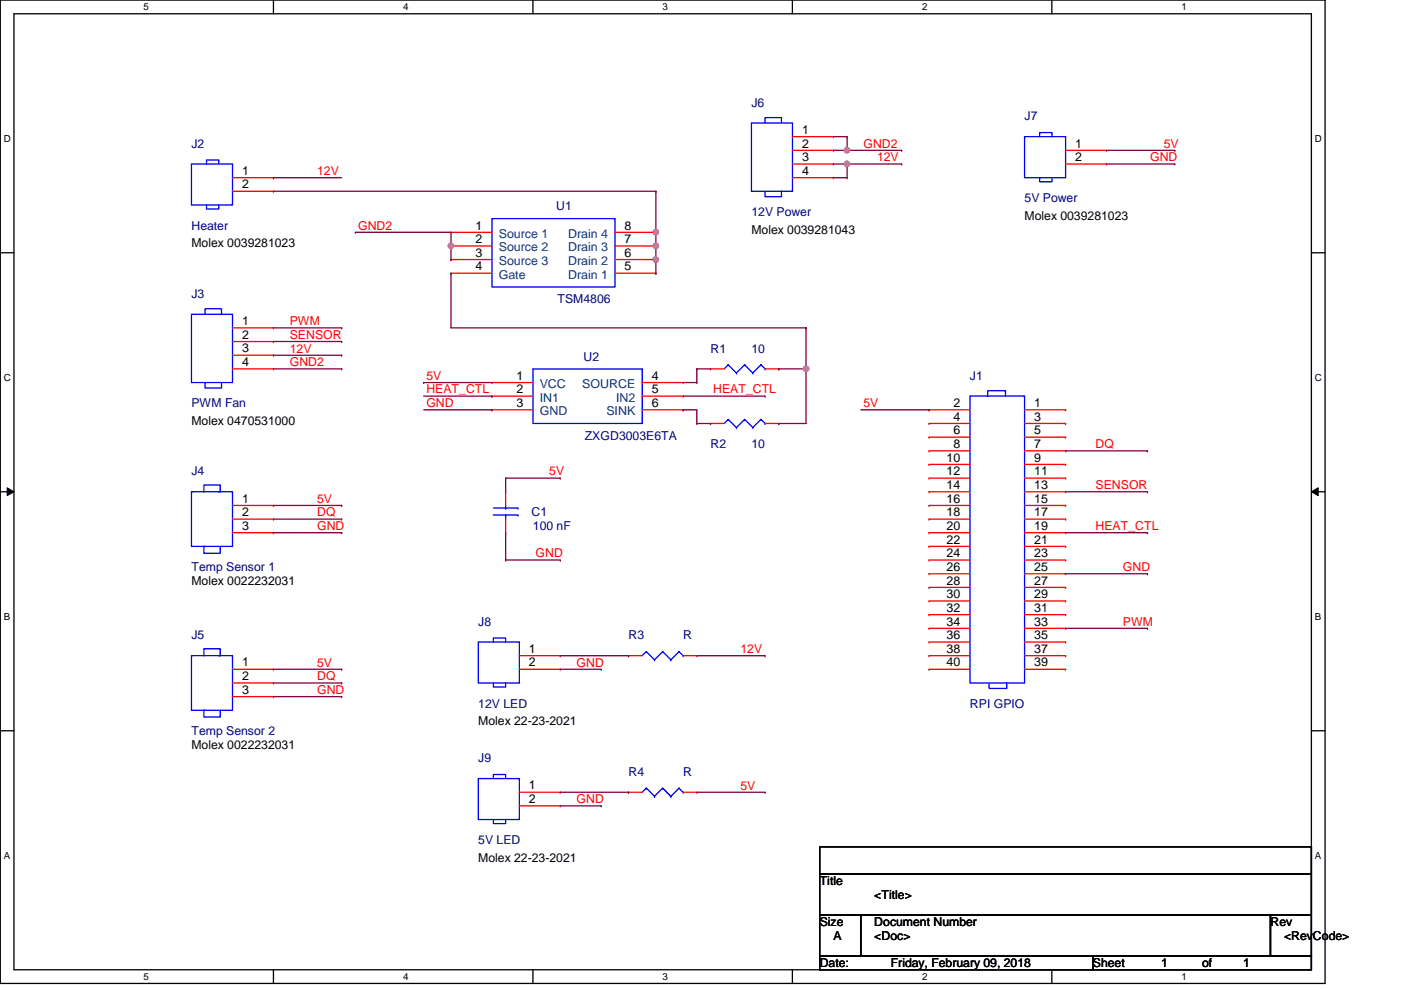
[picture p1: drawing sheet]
<svg xmlns="http://www.w3.org/2000/svg" width="297mm" height="210mm" viewBox="0 0 297 210" stroke-linecap="round" stroke-linejoin="round" font-family="sans-serif">
<path d="M.1 0h280.8v208.5h-280.8zM3 2.9h275v202.7h-275z" fill="none" stroke="#000" stroke-width=".28"/>
<g fill="#fff">
<path d="M30.5 .3h1.1v2.3h-1.1z"/>
<path d="M30.5 205.9h1.1v2.3h-1.1z"/>
</g>
<path d="M58 0v2.9M58 205.6v2.9" fill="none" stroke="#000" stroke-width=".28"/>
<g fill="#fff">
<path d="M85.5 .3h1.1v2.3h-1.1z"/>
<path d="M85.5 205.9h1.1v2.3h-1.1z"/>
</g>
<path d="M113 0v2.9M113 205.6v2.9" fill="none" stroke="#000" stroke-width=".28"/>
<g fill="#fff">
<path d="M140.5 .3h1.1v2.3h-1.1z"/>
<path d="M140.5 205.9h1.1v2.3h-1.1z"/>
</g>
<path d="M168 0v2.9M168 205.6v2.9" fill="none" stroke="#000" stroke-width=".28"/>
<g fill="#fff">
<path d="M195.5 .3h1.2v2.3h-1.2z"/>
<path d="M195.5 205.9h1.2v2.3h-1.2z"/>
</g>
<path d="M223 0v2.9M223 205.6v2.9" fill="none" stroke="#000" stroke-width=".28"/>
<g fill="#fff">
<path d="M250.5 .3h1.2v2.3h-1.2z"/>
<path d="M250.5 205.9h1.2v2.3h-1.2z"/>
<path d="M.8 28.3h1.5v2.3h-1.5z"/>
<path d="M278.8 28.3h1.5v2.3h-1.5z"/>
<path d="M.8 78.9h1.5v2.3h-1.5z"/>
<path d="M278.8 78.9h1.5v2.3h-1.5z"/>
</g>
<path d="M.1 53.6h2.9M278 53.6h2.9" fill="none" stroke="#000" stroke-width=".28"/>
<g fill="#fff">
<path d="M.8 129.6h1.4v2.3h-1.4z"/>
<path d="M278.8 129.6h1.4v2.3h-1.4z"/>
</g>
<path d="M.1 104.3h2.9M278 104.3h2.9" fill="none" stroke="#000" stroke-width=".28"/>
<path d="M1.5 103.4l1.5 .9-1.5 .8zM278 104.3l1.5-.9v1.7z" fill="#000"/>
<path d="M1.5 103.4l1.5 .9-1.5 .8zM278 104.3l1.5-.9v1.7z" fill="none" stroke="#000" stroke-width=".21"/>
<g fill="#fff">
<path d="M.8 180.3h1.4v2.3h-1.4z"/>
<path d="M278.8 180.3h1.4v2.3h-1.4z"/>
</g>
<path d="M.1 154.9h2.9M278 154.9h2.9M173.8 179.6h104.2v5.7h-104.2zM173.8 185.3h104.2v8.7h-104.2zM173.8 194h8.7v8.7h-8.7zM182.5 194h86.9v8.7h-86.9zM269.4 194h8.6v8.7h-8.6zM173.8 202.7h57.9v2.9h-57.9zM231.7 202.7h46.3v2.9h-46.3z" fill="none" stroke="#000" stroke-width=".28"/>
<g fill="none" stroke="#00f" stroke-width=".28">
<path d="M40.6 34.8h8.7v8.7h-8.7zM43.8 34.8v-.9h2.6v.9M159.3 26.1h8.7v14.5h-8.7zM162.2 26.1v-1.2h3.5v1.2M217.2 29h8.7v8.7h-8.7zM220.4 29v-.9h2.6v.9M220.4 37.7v.8h2.6v-.8M43.8 43.5v.8h2.6v-.8M104.3 46.4h26.1v14.4h-26.1zM162.2 40.6v1.1h3.5v-1.1M40.6 66.6h8.7v14.5h-8.7zM43.5 66.6v-1.1h3.5v1.1"/>
<path d="M113 78.2h23.2v11.6h-23.2zM154.4 77.3h.1M154.4 77.3l-.9 .9M154.4 77.3l1.7 1.8M156.1 79.1h.1M157.9 77.3h.1M157.9 77.3l-1.8 1.8M157.9 77.3l1.7 1.8M159.6 79.1h.1M161.4 77.3h.1M161.4 77.3l-1.8 1.8M161.4 77.3l.8 .9"/>
<path d="M162.2 78.2h.1M43.5 81.1v1.2h3.5v-1.2M154.4 88.9h.1M154.4 88.9l-.9 .9M154.4 88.9l1.7 1.8M156.1 90.7h.1M157.9 88.9h.1M157.9 88.9l-1.8 1.8M157.9 88.9l1.7 1.8M159.6 90.7h.1M161.4 88.9h.1M161.4 88.9l-1.8 1.8"/>
<path d="M161.4 88.9l.8 .9M162.2 89.8h.1M205.7 84h11.5v60.8h-11.5zM209.4 84v-1.2h3.8v1.2M40.6 104.3h8.7v11.5h-8.7zM43.2 104.3v-1.5h3.5v1.5h-.3M43.5 115.8h-.3v1.5h3.5v-1.5M104.6 109.2h5.2M104.6 107.7h5.2M107.2 107.7h.1M107.2 109.2h.1M107.2 107.2v.5"/>
<path d="M107.2 109.2v.9M109.8 109.2h.1M109.8 107.7h.1M40.6 139h8.7v11.6h-8.7zM43.2 139v-1.4h3.5v1.4h-.3M101.4 136.1h8.7v8.7h-8.7zM104.6 136.1v-.8h2.6v.8M137 138.2h.1M137 138.2l-.8 .8M137 138.2l1.8 1.7M138.8 139.9h.1M140.5 138.2h.1"/>
<path d="M140.5 138.2l-1.7 1.7M140.5 138.2l1.7 1.7M142.2 139.9h.1M144 138.2h.1M144 138.2l-1.8 1.7M144 138.2l.8 .8M144.8 139h.1M43.5 150.6h-.3v1.4h3.5v-1.4M104.6 144.8v.9h2.6v-.9M209.7 144.8v1.2h3.8v-1.2M101.4 165.1h8.7v8.7h-8.7zM104.6 165.1v-.9h2.6v.9"/>
<path d="M104.6 173.8v.8h2.6v-.8M137 167.1h.1M137 167.1l-.8 .9M137 167.1l1.8 1.7M138.8 168.8h.1M140.5 167.1h.1M140.5 167.1l-1.7 1.7M140.5 167.1l1.7 1.7M142.2 168.8h.1M144 167.1h.1M144 167.1l-1.8 1.7M144 167.1l.8 .9"/>
<path d="M144.8 168h.1"/>
</g>
<g fill="none" stroke="#f00" stroke-width=".28">
<path d="M49.3 37.7h8.7M58 37.7h.1M168 31.9h8.7M168 34.8h8.7M168 37.7h8.7M168 29h8.7M176.7 29h.1M176.7 31.9h.1M176.7 34.8h.1M176.7 37.7h.1M225.9 31.9h8.7M225.9 34.8h8.7"/>
<path d="M234.6 31.9h.1M234.6 34.8h.1M49.3 40.6h8.7M58 40.6h.1M95.6 49.3h.1M95.6 52.2h.1M95.6 55h.1M95.6 57.9h.1M95.6 49.3h8.7M95.6 52.2h8.7M95.6 55h8.7M95.6 57.9h8.7"/>
<path d="M130.4 49.3h8.7M130.4 52.2h8.7M130.4 55h8.7M130.4 57.9h8.7M139.1 52.2h.1M139.1 55h.1M139.1 57.9h.1M139.1 49.3h.1M49.3 78.2h8.7M49.3 69.5h8.7M49.3 72.4h8.7M49.3 75.3h8.7"/>
<path d="M58 69.5h.1M58 72.4h.1M58 75.3h.1M58 78.2h.1M150.6 78.2h.1M150.6 78.2h2.9M162.2 78.2h2.9M165.1 78.2h.1M104.3 81.1h.1M104.3 84h.1M104.3 86.9h.1M104.3 86.9h8.7"/>
<path d="M104.3 81.1h8.7M104.3 84h8.7M136.2 86.9h8.6M136.2 81.1h8.6M136.2 84h8.6M144.8 81.1h.1M144.8 84h.1M144.8 86.9h.1M150.6 89.8h.1M150.6 89.8h2.9M162.2 89.8h2.9M165.1 89.8h.1"/>
<path d="M197 86.9h.1M197 89.8h.1M197 92.7h.1M197 95.6h.1M197 98.5h.1M197 86.9h8.7M197 89.8h8.7M197 92.7h8.7M197 95.6h8.7M197 98.5h8.7M217.2 86.9h8.7M217.2 89.8h8.7"/>
<path d="M217.2 92.7h8.7M217.2 95.6h8.7M217.2 98.5h8.7M225.9 86.9h.1M225.9 89.8h.1M225.9 92.7h.1M225.9 95.6h.1M225.9 98.5h.1M49.3 107.2h8.7M49.3 110.1h8.7M49.3 112.9h8.7M58 107.2h.1"/>
<path d="M58 110.1h.1M58 112.9h.1M107.2 104.3h.1M107.2 112.9h.1M107.2 104.3v2.9M107.2 110.1v2.8M197 101.4h.1M197 104.3h.1M197 107.2h.1M197 110.1h.1M197 112.9h.1M197 115.8h.1"/>
<path d="M197 118.7h.1M197 101.4h8.7M197 104.3h8.7M197 107.2h8.7M197 110.1h8.7M197 112.9h8.7M197 115.8h8.7M197 118.7h8.7M217.2 101.4h8.7M217.2 104.3h8.7M217.2 107.2h8.7M217.2 110.1h8.7"/>
<path d="M217.2 112.9h8.7M217.2 115.8h8.7M217.2 118.7h8.7M225.9 101.4h.1M225.9 104.3h.1M225.9 107.2h.1M225.9 110.1h.1M225.9 112.9h.1M225.9 115.8h.1M225.9 118.7h.1M110.1 139h8.7M118.8 139h.1"/>
<path d="M133.3 139h.1M133.3 139h2.9M144.8 139h2.9M147.7 139h.1M197 121.6h.1M197 124.5h.1M197 127.4h.1M197 130.3h.1M197 133.2h.1M197 136.1h.1M197 139h.1M197 139h8.7"/>
<path d="M197 121.6h8.7M197 124.5h8.7M197 127.4h8.7M197 130.3h8.7M197 133.2h8.7M197 136.1h8.7M217.2 139h8.7M217.2 121.6h8.7M217.2 124.5h8.7M217.2 127.4h8.7M217.2 130.3h8.7M217.2 133.2h8.7"/>
<path d="M217.2 136.1h8.7M225.9 121.6h.1M225.9 124.5h.1M225.9 127.4h.1M225.9 130.3h.1M225.9 133.2h.1M225.9 136.1h.1M225.9 139h.1M49.3 141.9h8.7M49.3 144.8h8.7M49.3 147.7h8.7M58 141.9h.1"/>
<path d="M58 144.8h.1M58 147.7h.1M110.1 141.9h8.7M118.8 141.9h.1M197 141.9h.1M197 141.9h8.7M217.2 141.9h8.7M225.9 141.9h.1M110.1 168h8.7M110.1 170.9h8.7M118.8 168h.1M118.8 170.9h.1"/>
<path d="M133.3 168h.1M133.3 168h2.9M144.8 168h2.9M147.7 168h.1"/>
</g>
<path d="M176.7 31.9h2.9M179.6 31.9h.1M58 78.2h14.5M72.5 78.2h.1M58 112.9h14.5M72.5 112.9h.1M58 147.7h14.5M72.5 147.7h.1" fill="none" stroke="#800040" stroke-width=".28"/>
<circle cx="179.6" cy="31.9" r=".57" fill="#f0f"/>
<circle cx="179.6" cy="31.9" r=".57" fill="none" stroke="#f0f" stroke-width=".28"/>
<path d="M176.7 34.8h2.9M179.6 34.8h.1" fill="none" stroke="#800040" stroke-width=".28"/>
<circle cx="179.6" cy="34.8" r=".57" fill="#f0f"/>
<circle cx="179.6" cy="34.8" r=".57" fill="none" stroke="#f0f" stroke-width=".28"/>
<g fill="none" stroke="#800040" stroke-width=".28">
<path d="M58 37.7h.1M58 37.7h14.5M234.6 31.9h14.5M234.6 34.8h14.5M249.1 31.9h.1M249.1 34.8h.1M75.3 49.3h.1M75.3 49.3h20.3M58 75.3h14.5M58 69.5h14.5M72.5 75.3h.1M72.5 69.5h.1"/>
<path d="M95.6 69.5h75.3M165.1 78.2h.1M165.1 78.2h5.8M170.9 69.5h.1M170.9 78.2h.1M170.9 69.5v20.3M182.5 86.9h14.5M197 86.9h.1M225.9 95.6h17.4M243.3 95.6h.1M58 107.2h14.5M58 110.1h14.5"/>
<path d="M72.5 107.2h.1M72.5 110.1h.1M58 141.9h14.5M58 144.8h14.5M72.5 141.9h.1M72.5 144.8h.1"/>
</g>
<circle cx="170.9" cy="78.2" r=".57" fill="#f0f"/>
<circle cx="170.9" cy="78.2" r=".57" fill="none" stroke="#f0f" stroke-width=".28"/>
<g fill="none" stroke="#800040" stroke-width=".28">
<path d="M176.7 37.7h2.9M176.7 29h2.9M179.6 37.7h.1M179.6 34.8h.1M179.6 29h.1M179.6 31.9h.1M179.6 29v2.9M179.6 34.8v2.9M179.6 34.8h11.6M179.6 31.9h11.6M191.2 34.8h.1M191.2 31.9h.1"/>
<path d="M58 40.6h81.1M95.6 52.2h.1M95.6 57.9h.1M95.6 55h.1M95.6 49.3v5.7M95.6 57.9v11.6M139.1 49.3h.1M139.1 40.6h.1M139.1 40.6v8.7M58 72.4h14.5M72.5 72.4h.1M147.7 78.2h.1"/>
<path d="M147.7 78.2h2.9M147.7 78.2v2.9M89.8 81.1h.1M89.8 86.9h14.5M89.8 81.1h14.5M89.8 84h14.5M104.3 86.9h.1M104.3 84h.1M144.8 86.9h.1M144.8 86.9h2.9v2.9M144.8 81.1h2.9M144.8 84h17.4"/>
<path d="M147.7 89.8h.1M147.7 81.1h.1M147.7 89.8h2.9M150.6 89.8h.1M162.2 84h.1M165.1 89.8h.1M165.1 89.8h5.8M107.2 101.4h.1M107.2 118.7h.1M107.2 101.4v2.9M107.2 112.9v5.8M107.2 101.4h11.6"/>
<path d="M107.2 118.7h11.6M118.8 101.4h.1M118.8 118.7h.1M225.9 104.3h17.4M243.3 104.3h.1M118.8 139h14.5M133.3 139h.1M147.7 139h14.5M162.2 139h.1M118.8 141.9h8.7M127.5 141.9h.1M118.8 168h14.5"/>
<path d="M118.8 170.9h8.7M127.5 170.9h.1M133.3 168h.1M147.7 168h14.5M162.2 168h.1"/>
</g>
<circle cx="95.6" cy="52.1" r=".57" fill="#f0f"/>
<circle cx="95.6" cy="52.1" r=".57" fill="none" stroke="#f0f" stroke-width=".28"/>
<path d="M139.1 52.2h.1M139.1 49.3v2.9" fill="none" stroke="#800040" stroke-width=".28"/>
<circle cx="139" cy="49.2" r=".57" fill="#f0f"/>
<circle cx="139" cy="49.2" r=".57" fill="none" stroke="#f0f" stroke-width=".28"/>
<path d="M139.1 55h.1M139.1 52.2v2.8" fill="none" stroke="#800040" stroke-width=".28"/>
<circle cx="139" cy="52.1" r=".57" fill="#f0f"/>
<circle cx="139" cy="52.1" r=".57" fill="none" stroke="#f0f" stroke-width=".28"/>
<circle cx="139" cy="55" r=".57" fill="#f0f"/>
<circle cx="139" cy="55" r=".57" fill="none" stroke="#f0f" stroke-width=".28"/>
<path d="M139.1 57.9h.1M139.1 55v2.9M225.9 112.9h17.4M243.3 112.9h.1M225.9 133.2h17.4M225.9 121.6h17.4M243.3 133.2h.1M243.3 121.6h.1" fill="none" stroke="#800040" stroke-width=".28"/>
<circle cx="179.6" cy="31.9" r=".57" fill="#f0f"/>
<circle cx="179.6" cy="31.9" r=".57" fill="none" stroke="#f0f" stroke-width=".28"/>
<circle cx="179.6" cy="34.8" r=".57" fill="#f0f"/>
<circle cx="179.6" cy="34.8" r=".57" fill="none" stroke="#f0f" stroke-width=".28"/>
<circle cx="170.9" cy="78.2" r=".57" fill="#f0f"/>
<circle cx="170.9" cy="78.2" r=".57" fill="none" stroke="#f0f" stroke-width=".28"/>
<circle cx="95.6" cy="52.1" r=".57" fill="#f0f"/>
<circle cx="95.6" cy="52.1" r=".57" fill="none" stroke="#f0f" stroke-width=".28"/>
<circle cx="139" cy="49.2" r=".57" fill="#f0f"/>
<circle cx="139" cy="49.2" r=".57" fill="none" stroke="#f0f" stroke-width=".28"/>
<circle cx="139" cy="52.1" r=".57" fill="#f0f"/>
<circle cx="139" cy="52.1" r=".57" fill="none" stroke="#f0f" stroke-width=".28"/>
<circle cx="139" cy="55" r=".57" fill="#f0f"/>
<circle cx="139" cy="55" r=".57" fill="none" stroke="#f0f" stroke-width=".28"/>
<g font-size="2.6" fill="#000080">
<text x="159.3" y="22.6">J6</text>
<text x="217.2" y="25.5">J7</text>
<text x="40.6" y="31.3">J2</text>
<text x="117.9" y="44.6">U1</text>
<text x="159.3" y="45.8">12V Power</text>
<text x="217.2" y="42.9">5V Power</text>
<text x="40.6" y="48.7">Heater</text>
<text x="40.6" y="63.2">J3</text>
<text x="118.2" y="64.3">TSM4806</text>
<text x="123.7" y="76.5">U2</text>
<text x="150.6" y="74.7">R1</text>
<text x="159.3" y="74.7">10</text>
<text x="205.7" y="80.5">J1</text>
<text x="40.6" y="86.3">PWM Fan</text>
<text x="124" y="93.3">ZXGD3003E6TA</text>
<text x="150.6" y="95">R2</text>
<text x="159.3" y="95">10</text>
<text x="40.6" y="100.8">J4</text>
<text x="112.7" y="109.5">C1</text>
<text x="113" y="112.4">100 nF</text>
<text x="40.6" y="121.1">Temp Sensor 1</text>
<text x="40.6" y="135.6">J5</text>
<text x="101.4" y="132.7">J8</text>
<text x="133.3" y="135.6">R3</text>
<text x="144.8" y="135.6">R</text>
<text x="40.6" y="155.8">Temp Sensor 2</text>
<text x="101.4" y="150">12V LED</text>
<text x="205.7" y="150">RPI GPIO</text>
<text x="101.4" y="161.6">J9</text>
<text x="133.3" y="164.5">R4</text>
<text x="144.8" y="164.5">R</text>
<text x="101.4" y="179">5V LED</text>
</g>
<g font-size="2.6">
<text x="170.1" y="28.4">1</text>
<text x="170.1" y="31.3">2</text>
<text x="170.1" y="34.2">3</text>
<text x="228" y="31.3">1</text>
<text x="228" y="34.2">2</text>
<text x="51.3" y="37.1">1</text>
<text x="51.3" y="40">2</text>
<text x="170.1" y="37.1">4</text>
<text x="217.2" y="46.7">Molex 0039281023</text>
<text x="40.6" y="52.5">Molex 0039281023</text>
<text x="100.8" y="48.7">1</text>
<text x="100.8" y="51.6">2</text>
<text x="132.4" y="51.6">7</text>
<text x="132.4" y="48.7">8</text>
<text x="159.3" y="49.6">Molex 0039281043</text>
<text x="100.8" y="54.4">3</text>
<text x="100.8" y="57.3">4</text>
<text x="132.4" y="54.4">6</text>
<text x="132.4" y="57.3">5</text>
<text x="51.3" y="68.9">1</text>
<text x="51.3" y="71.8">2</text>
<text x="51.3" y="74.7">3</text>
<text x="51.3" y="77.6">4</text>
<text x="109.5" y="80.5">1</text>
<text x="109.5" y="83.4">2</text>
<text x="138.2" y="80.5">4</text>
<text x="138.2" y="83.4">5</text>
<text x="109.5" y="86.3">3</text>
<text x="138.2" y="86.3">6</text>
<text x="202.2" y="86.3">2</text>
<text x="202.2" y="89.2">4</text>
<text x="219.3" y="86.3">1</text>
<text x="219.3" y="89.2">3</text>
<text x="40.6" y="90.1">Molex 0470531000</text>
<text x="202.2" y="92.1">6</text>
<text x="202.2" y="95">8</text>
<text x="219.3" y="92.1">5</text>
<text x="219.3" y="95">7</text>
<text x="200.7" y="97.9">10</text>
<text x="200.7" y="100.8">12</text>
<text x="219.3" y="97.9">9</text>
<text x="219.3" y="100.8">11</text>
<text x="51.3" y="106.6">1</text>
<text x="200.7" y="103.7">14</text>
<text x="200.7" y="106.6">16</text>
<text x="219.3" y="103.7">13</text>
<text x="219.3" y="106.6">15</text>
<text x="51.3" y="109.5">2</text>
<text x="51.3" y="112.4">3</text>
<text x="200.7" y="109.5">18</text>
<text x="200.7" y="112.4">20</text>
<text x="219.3" y="109.5">17</text>
<text x="219.3" y="112.4">19</text>
<text x="200.7" y="115.3">22</text>
<text x="200.7" y="118.2">24</text>
<text x="219.3" y="115.3">21</text>
<text x="219.3" y="118.2">23</text>
<text x="40.6" y="124">Molex 0022232031</text>
<text x="200.7" y="121.1">26</text>
<text x="200.7" y="124">28</text>
<text x="219.3" y="121.1">25</text>
<text x="219.3" y="124">27</text>
<text x="200.7" y="126.8">30</text>
<text x="200.7" y="129.7">32</text>
<text x="219.3" y="126.8">29</text>
<text x="219.3" y="129.7">31</text>
<text x="200.7" y="132.6">34</text>
<text x="200.7" y="135.5">36</text>
<text x="219.3" y="132.6">33</text>
<text x="219.3" y="135.5">35</text>
<text x="51.3" y="141.3">1</text>
<text x="112.1" y="138.4">1</text>
<text x="112.1" y="141.3">2</text>
<text x="200.7" y="138.4">38</text>
<text x="200.7" y="141.3">40</text>
<text x="219.3" y="138.4">37</text>
<text x="219.3" y="141.3">39</text>
<text x="51.3" y="144.2">2</text>
<text x="51.3" y="147.1">3</text>
<text x="101.4" y="153.8">Molex 22-23-2021</text>
<text x="40.6" y="158.7">Molex 0022232031</text>
<text x="112.1" y="167.4">1</text>
<text x="112.1" y="170.3">2</text>
<text x="101.4" y="182.8">Molex 22-23-2021</text>
<text x="173.8" y="187.7">Title</text>
<text x="185.4" y="190.6">&lt;Title&gt;</text>
<text x="173.8" y="196.4">Size</text>
<text x="185.4" y="196.4">Document Number</text>
<text x="269.4" y="196.4">Rev</text>
<text x="176.7" y="199.3">A</text>
<text x="185.4" y="199.3">&lt;Doc&gt;</text>
<text x="272.2" y="199.3">&lt;RevCode&gt;</text>
<text x="173.8" y="205">Date:</text>
<text x="188.9" y="205">Friday, February 09, 2018</text>
<text x="231.7" y="205">Sheet</text>
<text x="246.2" y="205">1</text>
<text x="254.9" y="205">of</text>
<text x="263.6" y="205">1</text>
</g>
<g font-size="2.6" fill="#f00">
<text x="183.1" y="31.3">GND2</text>
<text x="185.9" y="34.2">12V</text>
<text x="243.9" y="34.2">GND</text>
<text x="246.8" y="31.3">5V</text>
<text x="67.2" y="37.1">12V</text>
<text x="75.9" y="48.7">GND2</text>
<text x="61.4" y="68.9">PWM</text>
<text x="61.4" y="71.8">SENSOR</text>
<text x="61.4" y="77.6">GND2</text>
<text x="61.4" y="74.7">12V</text>
<text x="90.4" y="80.5">5V</text>
<text x="90.4" y="83.3">HEAT_CTL</text>
<text x="151.2" y="83.3">HEAT_CTL</text>
<text x="90.4" y="86.3">GND</text>
<text x="183.1" y="86.3">5V</text>
<text x="232.3" y="95">DQ</text>
<text x="116.5" y="100.8">5V</text>
<text x="67.2" y="106.6">5V</text>
<text x="232.3" y="103.7">SENSOR</text>
<text x="67.2" y="112.4">GND</text>
<text x="67.2" y="109.5">DQ</text>
<text x="232.3" y="112.3">HEAT_CTL</text>
<text x="113.6" y="118.2">GND</text>
<text x="238.1" y="121.1">GND</text>
<text x="238.1" y="132.7">PWM</text>
<text x="67.2" y="141.3">5V</text>
<text x="122.3" y="141.3">GND</text>
<text x="157" y="138.5">12V</text>
<text x="67.2" y="147.1">GND</text>
<text x="67.2" y="144.2">DQ</text>
<text x="157" y="167.4">5V</text>
<text x="122.3" y="170.3">GND</text>
</g>
<g font-size="2.6" fill="#004080">
<text x="105.7" y="50.4">Source 1</text>
<text x="105.7" y="53.3">Source 2</text>
<text x="120.4" y="53.3">Drain 3</text>
<text x="120.4" y="50.4">Drain 4</text>
<text x="105.7" y="56.2">Source 3</text>
<text x="105.7" y="59.1">Gate</text>
<text x="120.4" y="56.2">Drain 2</text>
<text x="120.4" y="59.1">Drain 1</text>
<text x="114.4" y="82.3">VCC</text>
<text x="123.4" y="82.3">SOURCE</text>
<text x="114.4" y="85.2">IN1</text>
<text x="114.4" y="88.1">GND</text>
<text x="128.6" y="88.1">SINK</text>
<text x="130.6" y="85.2">IN2</text>
</g>
<g font-size="2.1">
<text x="30.5" y="2.2">5</text>
<text x="85.5" y="2.2">4</text>
<text x="140.5" y="2.2">3</text>
<text x="195.5" y="2.2">2</text>
<text x="250.5" y="2.2">1</text>
<text x=".8" y="30.1">D</text>
<text x="278.8" y="30.1">D</text>
<text x=".8" y="80.8">C</text>
<text x="278.8" y="80.8">C</text>
<text x=".8" y="131.4">B</text>
<text x="278.8" y="131.4">B</text>
<text x=".8" y="182.1">A</text>
<text x="278.8" y="182.1">A</text>
<text x="30.5" y="207.8">5</text>
<text x="85.5" y="207.8">4</text>
<text x="140.5" y="207.8">3</text>
<text x="195.5" y="207.8">2</text>
<text x="250.5" y="207.8">1</text>
</g>
</svg>
